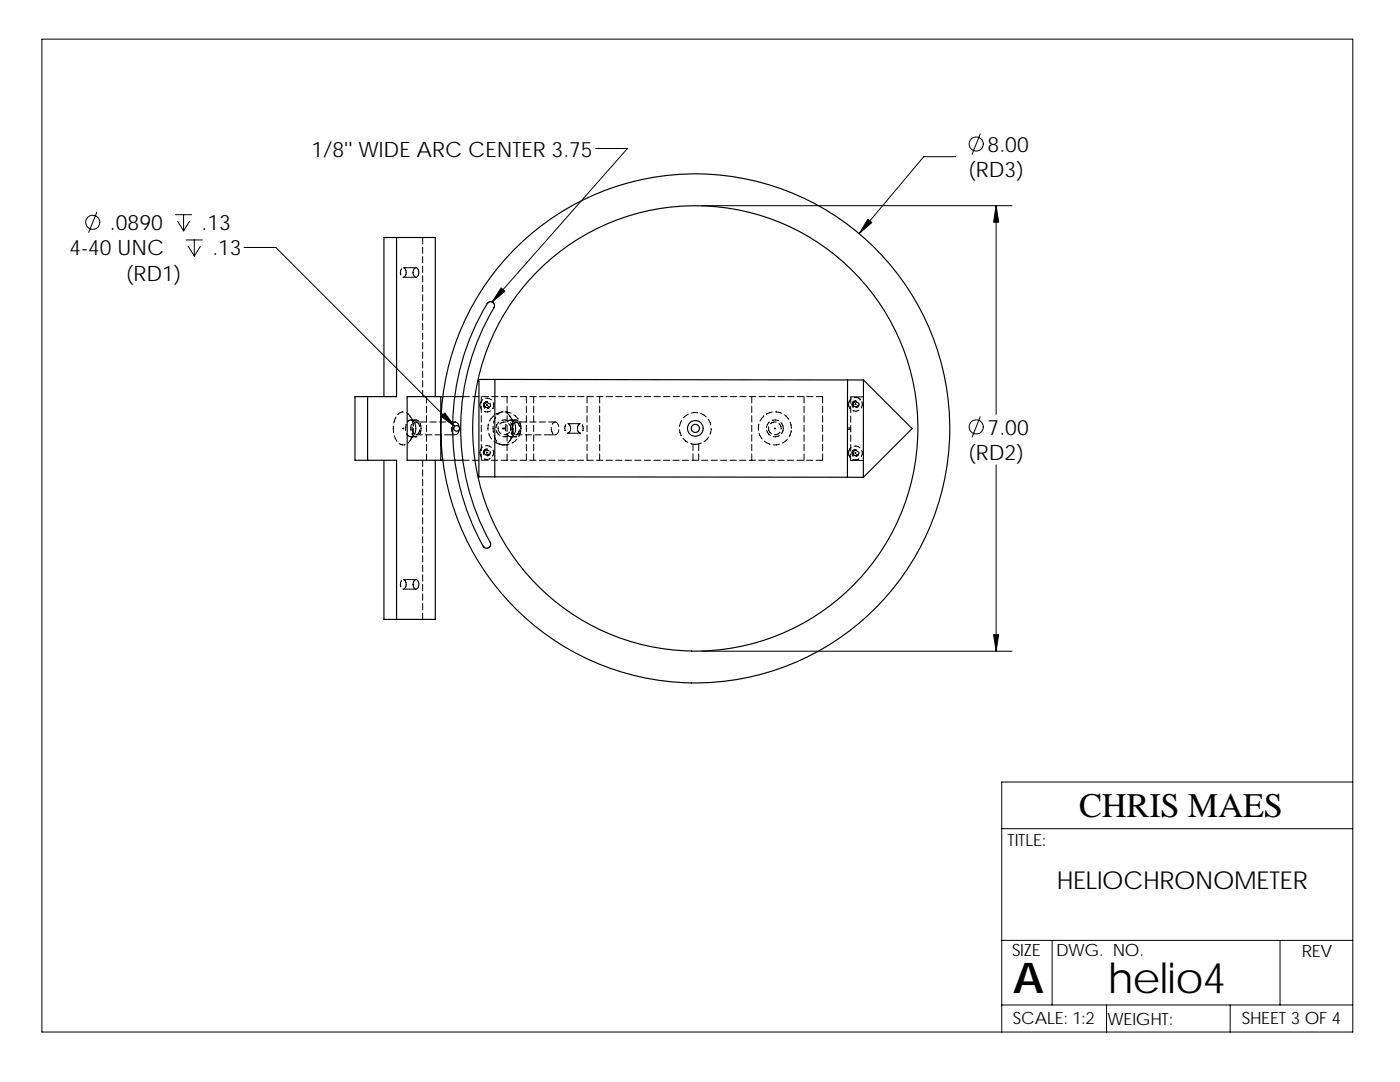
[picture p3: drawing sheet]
<svg xmlns="http://www.w3.org/2000/svg" width="279mm" height="216mm" viewBox="0 0 279 216" stroke-linecap="round" stroke-linejoin="round" font-family="sans-serif">
<g fill="none" stroke="#000" stroke-width=".2">
<path d="M8.4 7.8h261.6v198.1h-261.6zM118.9 29.6h6.3l-27 30.7M190.7 31.3h-6.3l-12.9 15.3M195.6 26.7l-1.6 4.1M19.3 42.3l-1.6 4.1M35 42.8h3.2M35.4 44.1l1.2 2M36.6 42.8v3.3M37.2 47.9h3.2M37.6 49.2l1.2 1.9M37.8 44.1l-1.2 2M38.8 47.9v3.2"/>
<path d="M40 49.2l-1.2 1.9M48.7 49.4h6.4l35.6 35.7M80.1 53.6l-.2 .8 .1 .5M80.4 55.3h.1M80.5 55.3h2.5M80.5 53.4h2.5M80.6 53.5a1.13 1.13 0 0 1-.1 1.8M84.3 47.4v1.3M84.3 49.3v1.3M84.3 51.2v1.3M84.3 53.1v1.3M84.3 55v1.3"/>
<path d="M84.3 56.9v1.3M84.3 58.8v1.3M140 41h62M198.8 41v41.7M84.3 60.7v1.3M84.3 62.6v1.3M84.3 64.5v1.3M84.3 66.4v1.3M84.3 68.3v1.3M84.3 70.3v1.2M84.3 72.2v1.2M84.3 74.1v1.2"/>
<path d="M84.3 76v1.2M84.3 77.9v1.2M85.1 79.1v1.3M88.4 79.1h2.4M92.4 79.1h1.3M94.3 79.1h1.3M96.1 79.1v1.3M96.2 79.1h1.3M96.3 79.7a1.33 1.33 0 0 0-.1 2M96.9 79.5l.8 .1 .4 .2M98.1 79.1h1.3M100 79.1h1.3"/>
<path d="M101.2 79.1v1.3M101.9 79.1h1.3M103.8 79.1h1.3M105.1 79.1v1.3M105.7 79.1h1.3M106.5 79.1v1.3M107.7 79.1h1.2M109.6 79.1h1.2M111.5 79.1h1.2M113.4 79.1h1.2M115.3 79.1h1.2M117.2 79.1v1.3"/>
<path d="M117.2 79.1h1.2M119.1 79.1h1.3M119.7 79.1v1.3M121 79.1h1.3M122.9 79.1h1.3M124.8 79.1h1.3M126.7 79.1h1.3M128.6 79.1h1.3M130.5 79.1h1.3M132.4 79.1h1.3M134.3 79.1h1.3M136.2 79.1h1.3"/>
<path d="M138.1 79.1h1.3M140 79.1h1.3M141.9 79.1h1.3M143.8 79.1h1.3M145.8 79.1h1.2M147.7 79.1h1.2M149.6 79.1h1.2M150 79.1v1.3M151.5 79.1h1.2M153.4 79.1h1.2M155.3 79.1h1.2M157.2 79.1h1.3"/>
<path d="M159.1 79.1h1.3M160.5 79.1v1.3M161 79.1h1.3M162.9 79.1h1.3v1.3M169.9 79.6a1.36 1.36 0 0 0-.2 2M170.5 79.3l.8 .1 .4 .3M171.7 79.7h.1M172.3 79.2h-2.5v1.3M78.5 85v1.3M78.7 86.9l.5 1.2M79 83.2l-.4 1.2M79.7 88.5a1.1 1.1 0 0 0 1.2 .2"/>
<path d="M80.4 85.5h.2M80.4 85.4l.2 .2M80.5 82.2l-.6 .1-.5 .4M80.5 85.4v.2M80.6 85.4l-.2 .2M81 84.7v1.3M81.1 82.3l.7 .7M81.2 86.6a.84 .84 0 0 0 1 .5M81.8 87.9l-.4 .5M81.8 83l.2 .2M81.8 83l.9 1.2M82 87.2h1"/>
<path d="M82 83.8h1M82.1 84.7l-.1 1.3M82.1 87.3l-.3 .6M82.2 86.6a.88 .88 0 0 0 1 .5M82.2 83.8l.3 1.2M82.3 85.3l.2 1.2M82.4 84a.68 .68 0 0 0-1.1 .2M82.5 85.5l-.2 1.2M82.5 86.5h.1M82.7 86.7l-.9 1.2M82.8 84.5h.1M82.8 84.5a2.49 2.49 0 0 1-.1 2.2"/>
<path d="M83 84.2h2.2M83 86.8h1.3M83 84.2a.94 .94 0 0 1 .7 .9M83 84.2l-.3 .1-.3 .4M83.5 84a.7 .7 0 0 0-1.1 .2M83.8 85.7a.93 .93 0 0 1-.7 1M83.8 84.5h.1a2.49 2.49 0 0 1-.2 2.2M84.3 91.8v1.3M84.3 93.7v1.3M84.3 95.7v1.2M84.3 97.6v1.2M84.3 99.5v1.2"/>
<path d="M84.9 86.8h1.3M85.1 81v1.3M85.1 83v1.2M85.1 84.9v1.2M85.1 86.8v1.2M85.1 88.7v1.2M85.1 90.6v1.2M85.8 84.2h1.3M86.8 86.8h1.3M87.7 84.2h1.3M88.4 91.8h2.4M88.7 86.8h2.2"/>
<path d="M89.6 84.2h1.3M90.1 85.3l.3 1.2M90.4 86.5h.1M90.9 84.2a.93 .93 0 0 1 .7 .9M90.9 84.2l-.6 .5M91.6 85.7a.93 .93 0 0 1-.6 1M92.4 91.8h1.2M94.3 91.8h1.2M96.1 81v1.3M96.1 83v1.2M96.1 84.9v1.2M96.1 86.8v1.2"/>
<path d="M96.1 88.7v1.2M96.1 90.6v1.2M96.2 91.8h1.3M96.3 89.2a1.4 1.4 0 0 0-.2 2M96.7 81.3h.1M96.9 88.9l.8 .1 .4 .3M97.1 90.3h.1M97.1 90.2l.1 .2M97.1 80.8h.1M97.1 80.8l.1 .1M97.2 80.8v.1M97.2 90.2v.2"/>
<path d="M97.2 90.2l-.1 .2M97.2 80.8l-.1 .1M97.3 89.6a.69 .69 0 0 0-.7 .4 .69 .69 0 0 0 0 .8M97.3 80.2a.69 .69 0 0 0-.8 .3 .69 .69 0 0 0 .2 .8M97.5 84.6l-.1 1.3M97.5 86.5l.6 1.1M97.6 90a.5 .5 0 0 0-.8-.1 .5 .5 0 0 0 0 .7 .5 .5 0 0 0 .7 0M97.6 80.6a.48 .48 0 0 0-.7-.2 .48 .48 0 0 0-.1 .7 .48 .48 0 0 0 .7 0M97.8 90a.68 .68 0 0 1-.6 1M97.8 80.5v.1a.67 .67 0 0 1-.5 .9M97.9 91.4a1.11 1.11 0 0 1-1.3 .1M97.9 82a1.17 1.17 0 0 1-1.2 .1"/>
<path d="M98.1 91.8h1.3M98.4 89.8a1.17 1.17 0 0 1-.1 1.2M98.4 85l.1 1.3M98.4 80.3a1.22 1.22 0 0 1-.1 1.2M98.4 83l-.7 1M98.6 88l1.1 .6M98.6 86.9l.5 1.2M98.9 83.2l-.4 1.2M99 85.9l.4 .7 .4 .3M99.4 85.1a1.23 1.23 0 0 0 .6 1.5M99.6 84.2l-.5 .6-.1 .5M99.6 88.5a1.96 1.96 0 0 0 2 .1"/>
<path d="M100 91.8h1.3M100.1 82.2l-1.1 .4M100.1 83.9l.7-.1 .6 .1M100.4 85.5h.1M100.4 85.4l.1 .2M100.4 82.2l-.6 .1-.5 .4M100.4 85.4v.2M100.5 85.4l-.2 .2M100.6 85.5h.2M100.6 85.4l.2 .2M100.7 85.4v.2M100.7 85.4l-.1 .2"/>
<path d="M100.8 82.2l1.2 .3M100.8 88.7l-.2 .1M100.9 84.2h-.4l-.7 .4M101 84.7l-.1 1.3M101 82.3l.7 .7M101.1 86.6a.84 .84 0 0 0 1 .5M101.2 81v1.3M101.2 83v1.2M101.2 84.9v1.2M101.2 86.8v1.2M101.2 88.7v1.2M101.2 90.6v1.2"/>
<path d="M101.5 84.5a1.04 1.04 0 0 1 .4 1.1M101.6 86.9l-.8 .3-.4-.1M101.7 86.2a1.05 1.05 0 0 1-1.1 .5M101.7 87.9l-.4 .5M101.7 83l.2 .2M101.7 83l.9 1.2M101.9 84.3a1.61 1.61 0 0 1 .1 2.2M101.9 87.2h1M101.9 83.8h1M101.9 91.8h1.3M102 84.7l-.1 1.3M102 87.3l-.3 .6"/>
<path d="M102.1 86.6a.84 .84 0 0 0 1 .5M102.1 83.8l.3 1.3M102.2 85.3l.2 1.2M102.3 84a.68 .68 0 0 0-1 .2M102.4 85.5l-.2 1.2M102.4 86.5h.1M102.6 82.8l.8 .9M102.6 86.7l-.9 1.2M102.7 84.5h.1M102.7 84.5a2.49 2.49 0 0 1-.1 2.2M102.9 86.8h1.3M102.9 84.2a.94 .94 0 0 1 .8 .9"/>
<path d="M102.9 84.2l-.2 .1-.4 .4M103.2 87.6l-1 .8M103.4 84a.68 .68 0 0 0-1.1 .2M103.7 85.7a.97 .97 0 0 1-.7 1M103.7 84.2l.3 1.3M103.8 84.5h.1M103.8 84.5a2.49 2.49 0 0 1-.2 2.2M103.9 85.9l-.4 1.2M104.8 86.8h1.3M105.1 90.6v1.2h-1.3M105.1 81v1.3M105.1 83v1.2h-2.2"/>
<path d="M105.1 84.9v1.2M105.1 86.8v1.2M105.1 88.7v1.2M105.7 91.8h1.3M105.7 84.2h1.3M106.5 81v1.3M106.5 83v1.2M106.5 84.9v1.2M106.5 86.8v1.2M106.5 88.7v1.2M106.5 90.6v1.2M106.7 86.8h1.3"/>
<path d="M107.6 91.8h1.3M107.6 84.2h1.3M108.6 86.8h2.2M109.5 91.8h1.3M109.5 84.2h1.3M110 85.3l.3 1.2M110.3 86.5h.1M110.8 84.2a.89 .89 0 0 1 .7 .9M110.8 84.2l-.6 .5M111.4 91.8h1.3M111.5 85.7a.89 .89 0 0 1-.6 1M112.9 84.8l-.2 .7 .1 .5"/>
<path d="M113.2 86.4h.1M113.3 86.4h2.5M113.3 84.5h2.5M113.3 91.8h1.3M113.5 84.6a1.13 1.13 0 0 1-.2 1.8M115.2 91.8h1.3M115.6 84.6a1.13 1.13 0 0 0 .2 1.8M115.9 86.4h-.1M116.2 84.8l.2 .7-.1 .5M117.2 81v1.3M117.2 83v1.2M117.2 84.9v1.2"/>
<path d="M117.2 86.8v1.2M117.2 88.7v1.2M117.2 90.6v1.2h1.2M119 91.8h1.3M119.7 81v1.3M119.7 83v1.2M119.7 84.9v1.2M119.7 86.8v1.2M119.7 88.7v1.2M119.7 90.6v1.2M120.9 91.8h1.3M122.9 91.8h1.2"/>
<path d="M124.8 91.8h1.2M126.7 91.8h1.2M128.6 91.8h1.2M130.5 91.8h1.2M132.4 91.8h1.2M134.3 91.8h1.3M135.6 85.7l.3 1.3M136 83.9l-.4 1.2M136.2 91.8h1.3M136.3 87.5l1 .8M137.4 82.6l-1 .8M138.1 91.8h1.3"/>
<path d="M138.3 90.5v1.3M138.3 88.6v1.3M139.2 82.3l-1.2 .1M139.4 88.6v1.3M139.4 90.6v1.2M139.8 82.5l1.1 .7M140 88.4a2.88 2.88 0 0 1-2.1 .1M140 91.8h1.3M141.3 83.7l.5 1.1M141.4 87.2l-.9 .9M141.9 91.8h1.3M141.9 85.4l-.2 1.3"/>
<path d="M143.8 91.8h1.3M145.7 91.8h1.3M147.6 91.8h1.3M149.5 91.8h1.3M150 81v1.3M150 83v1.2M150 84.9v1.2M150 86.8v1.2M150 88.7v1.2M150 90.6v1.2M151.4 91.8h1.3M151.4 84.6v1.3"/>
<path d="M151.5 86.5l.6 1.1M152.4 83l-.7 1M152.5 88l1.2 .6M153 85.9l.4 .7 .3 .3M153.3 91.8h1.3M153.4 85.1a1.23 1.23 0 0 0 .6 1.5M153.6 84.2l-.5 .6-.1 .5M154.1 82.2l-1.2 .4M154.1 83.9l.7-.1 .6 .1M154.6 85.5h.1M154.6 85.4l.1 .2M154.6 85.4v.2"/>
<path d="M154.7 85.4l-.1 .2M154.7 82.2l1.3 .3M154.9 84.2h-.5l-.7 .4M155.2 91.8h1.3M155.4 84.5a1.04 1.04 0 0 1 .5 1.1M155.5 86.9l-.7 .3-.5-.1M155.6 88.6l-1.3 .2M155.6 86.2a1.05 1.05 0 0 1-1 .5M155.9 84.3a1.61 1.61 0 0 1 .1 2.2M156.5 82.8l.9 .9M157.1 91.8h1.3M157.1 87.6l-1 .8"/>
<path d="M157.7 84.2l.2 1.3M157.9 85.9l-.4 1.2M159 91.8h1.3M160.5 81v1.3M160.5 83v1.2M160.5 84.9v1.2M160.5 86.8v1.2M160.5 88.7v1.2M160.5 90.6v1.2M161 91.8h1.2M164.2 90.6v1.2h-1.3M164.2 81v1.3"/>
<path d="M164.2 83v1.2M164.2 84.9v1.2M164.2 86.8v1.2M164.2 88.7v1.2M169.1 85.4h.7M169.1 85.7h.7M169.8 90.6v1.3M169.8 91.9h2.5M169.8 81.1v1.3M169.8 83v1.3M169.8 84.9v1.3M169.8 86.8v1.3"/>
<path d="M169.8 88.7v1.3M169.9 89.3a1.33 1.33 0 0 0-.2 2M170.2 90.9h.1M170.2 81.2h.1M170.5 89l.8 .1 .3 .2M170.7 80.7h.1M170.7 80.6l.1 .2M170.7 90.4h.1M170.7 90.3l.1 .2M170.7 80.6v.2M170.7 90.3v.2M170.8 80.6l-.2 .2"/>
<path d="M170.8 90.3l-.2 .2M170.9 80a.68 .68 0 0 0-.8 .3 .68 .68 0 0 0 .1 .9M170.9 89.7a.68 .68 0 0 0-.8 .3 .68 .68 0 0 0 .1 .9M171.1 90.1a.49 .49 0 0 0-.7-.1 .49 .49 0 0 0 0 .7 .49 .49 0 0 0 .7 0M171.1 80.4a.49 .49 0 0 0-.7-.1 .49 .49 0 0 0 0 .7 .49 .49 0 0 0 .7 0M171.4 80.4a.67 .67 0 0 1-.6 .9M171.4 90.1a.68 .68 0 0 1-.6 1M171.4 91.5a1.17 1.17 0 0 1-1.2 .2M171.4 81.8a1.2 1.2 0 0 1-1.2 .1M172 89.9a1.12 1.12 0 0 1-.1 1.2M172 80.2a1.15 1.15 0 0 1-.1 1.2M195.6 83.2l-1.6 4"/>
<path d="M198.8 92.8v37.1M80.1 115.9l-.2 .7 .1 .5M80.4 117.5l.1 .1M80.5 117.6h2.5M80.5 115.7h2.5M80.6 115.7a1.13 1.13 0 0 1-.1 1.9M84.3 101.4v1.2M84.3 103.3v1.2M84.3 105.2v1.2M84.3 107.1v1.3M84.3 109v1.3M84.3 110.9v1.3"/>
<path d="M84.3 112.8v1.3M84.3 114.7v1.3M84.3 116.6v1.3M84.3 118.5v1.3M84.3 120.4v1.3M84.3 122.3v1.3M140 129.9h62M270 156h-70.1v49.9M199.9 165.4h70.1M199.9 187.6h70.1M210 187.6v12.9M255.5 187.6v12.9"/>
<path d="M199.9 200.5h70.1M220.8 200.5v5.4M245.5 200.5v5.4"/>
<circle cx="194.8" cy="28.7" r="1.41"/>
<circle cx="18.5" cy="44.4" r="1.41"/>
<circle cx="194.8" cy="85.2" r="1.42"/>
</g>
<g fill="none" stroke="#000" stroke-width=".23">
<path d="M79.1 47.4v31.7h-8.3v12.7h8.3v31.8M82.8 53.5l.2-.1a1.08 1.08 0 0 1 0 1.9 1.09 1.09 0 0 1-.2-1.8zM73.4 79.1v12.7M76.6 79.1v-31.7h10.3v31.7M88 79.1v12.7M88.4 79.1h-7.1v12.7h7.1M90.8 79.1h1.6M98.8 75.7h-3.2v19.4h3.1M98.8 75.7l-.1 19.4M98.8 75.7l70.3 .1M169.1 75.8h3.2M169.1 75.8v19.4"/>
<path d="M172.3 75.8v19.4M172.3 75.8l9.7 9.7-9.7 9.7M76.6 91.8v31.8h10.3v-31.8M90.8 91.8h1.6M98.7 95.1l70.4 .1M169.1 95.2h3.2M82.8 115.7h.2a1.08 1.08 0 0 1 0 1.9 1.09 1.09 0 0 1-.2-1.9zM96.4 109l.5 .4 .5-.1 .4-.2 .1-.6a47.4 47.4 0 0 1 .8-47.4l-.1-.5-.3-.3-.6-.1-.4 .3a48.3 48.3 0 0 0-.9 48.5"/>
<circle cx="91.1" cy="85.5" r=".57"/>
<circle cx="138.8" cy="85.5" r="50.8"/>
<circle cx="138.8" cy="85.5" r="44.4"/>
<circle cx="138.8" cy="85.5" r="1.57"/>
<circle cx="138.8" cy="85.5" r=".82"/>
</g>
<g fill="#000" stroke="#000" stroke-width=".2">
<path d="M173.2 43.8l.8 .6-2.5 2.2z" fill-rule="evenodd"/>
<path d="M198.8 41l.5 3.3h-1z" fill-rule="evenodd"/>
<path d="M100 57.4l.8 .7-2.6 2.2z" fill-rule="evenodd"/>
<path d="M88.1 83.1l.7-.7 1.9 2.7z" fill-rule="evenodd"/>
<path d="M198.3 126.6h1l-.5 3.3z" fill-rule="evenodd"/>
</g>
<g font-size="8.5">
<text x="202.2" y="198.2">A</text>
<text x="221.1" y="198.1">helio4</text>
</g>
<text font-size="6.9" x="215.4" y="163">CHRIS MAES</text>
<text font-size="4.9" x="210.9" y="177.5">HELIOCHRONOMETER</text>
<g font-size="4.2">
<text x="62.2" y="31.3">1/8'' WIDE ARC CENTER 3.75</text>
<text x="193.2" y="35.4">(RD3)</text>
<text x="197.1" y="30.3">8.00</text>
<text x="21.9" y="45.9">.0890</text>
<text x="40.2" y="45.9">.13</text>
<text x="13.8" y="51">4-40 UNC</text>
<text x="42.4" y="51">.13</text>
<text x="25.1" y="56">(RD1)</text>
<text x="197.1" y="86.8">7.00</text>
<text x="193.2" y="91.8">(RD2)</text>
</g>
<g font-size="3.4">
<text x="201.1" y="168.8">TITLE:</text>
<text x="202" y="190.8">SIZE</text>
<text x="210.8" y="190.8">DWG. NO.</text>
<text x="259.8" y="190.9">REV</text>
<text x="202.1" y="204.4">SCALE: 1:2</text>
<text x="221" y="204.5">WEIGHT:</text>
<text x="247.8" y="204.4">SHEET 3 OF 4</text>
</g>
</svg>
